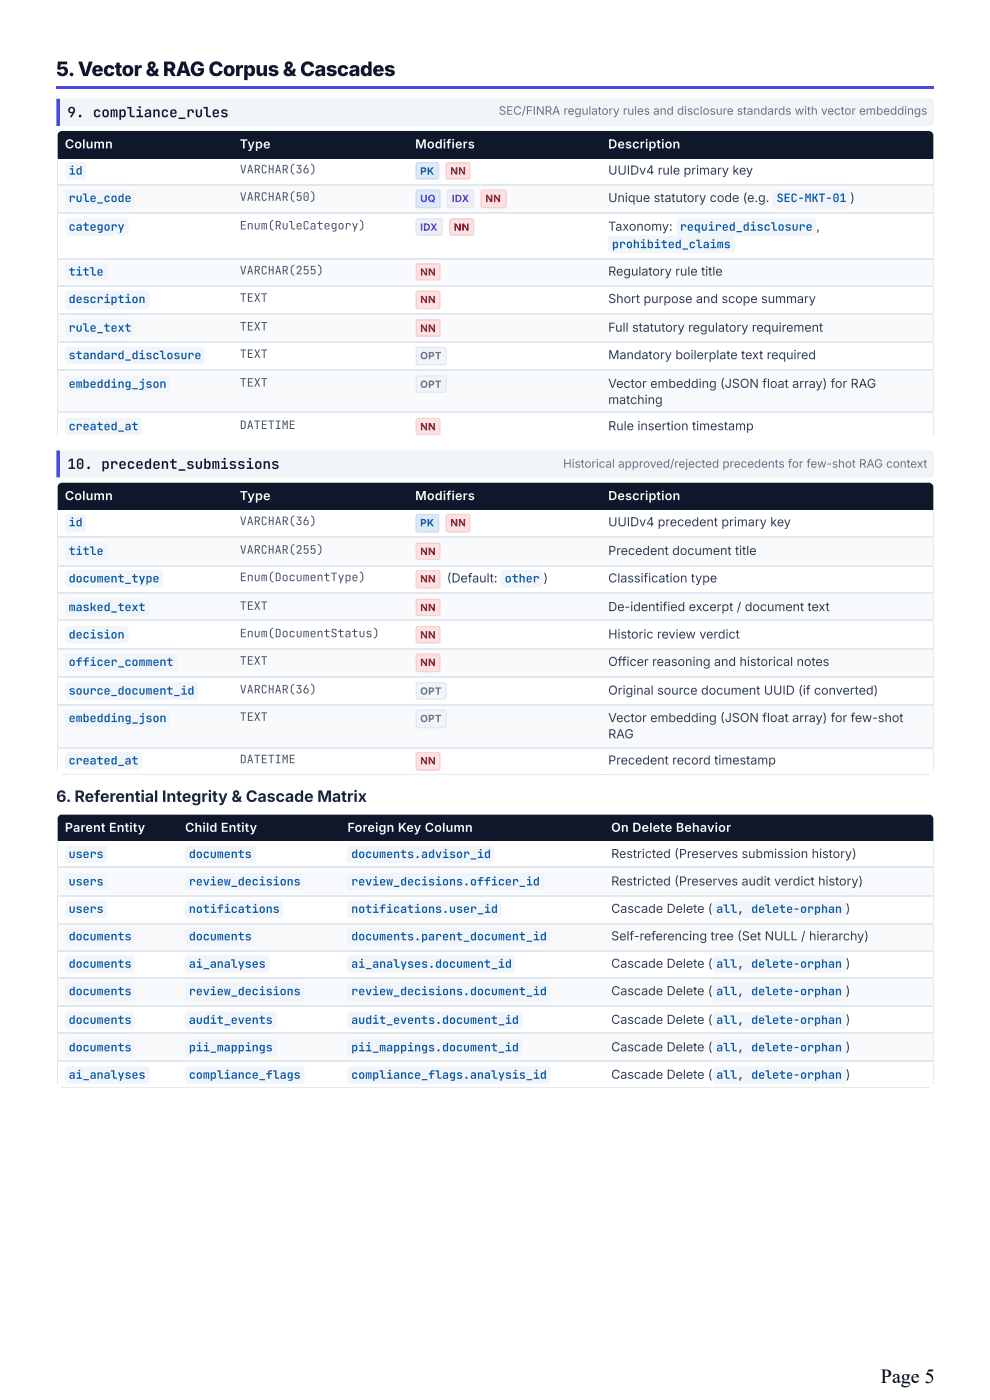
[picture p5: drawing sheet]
<svg xmlns="http://www.w3.org/2000/svg" width="210mm" height="297mm" viewBox="0 0 210 297" stroke-linecap="round" stroke-linejoin="round" font-family="sans-serif">
<path d="M11.9 18.3h186.1v.5h-186.1z" fill="#4f46e5"/>
<path d="M12.3 20.9h184.8a.78 .78 0 0 1 .9 1.1v3.7a.78 .78 0 0 1-.9 1h-184.8z" fill="#f1f5f9"/>
<path d="M11.9 20.9h.8v5.8h-.8z" fill="#4f46e5"/>
<path d="M12.3 27.9l.9-.4h183.6a1.03 1.03 0 0 1 1.2 1.3v63.3a1.03 1.03 0 0 1-1.2 1.3h-183.6a1.32 1.32 0 0 1-1.3-1.3v-63.3z" fill="#fff"/>
<g fill="#0f172a">
<path d="M12.2 27.7h37v5.9h-37z"/>
<path d="M49.2 27.7h37.3v5.9h-37.3z"/>
<path d="M86.5 27.7h40.8v5.9h-40.8z"/>
<path d="M127.3 27.7h70.7v5.9h-70.7z"/>
</g>
<g fill="#f8fafc">
<path d="M12.2 39.2h37v6h-37z"/>
<path d="M49.2 39.2h37.3v6h-37.3z"/>
<path d="M86.5 39.2h40.8v6h-40.8z"/>
<path d="M127.3 39.2h70.7v6h-70.7z"/>
<path d="M12.2 54.8h37v5.8h-37z"/>
<path d="M49.2 54.8h37.3v5.8h-37.3z"/>
<path d="M86.5 54.8h40.8v5.8h-40.8z"/>
<path d="M127.3 54.8h70.7v5.8h-70.7z"/>
<path d="M12.2 66.7h37v5.8h-37z"/>
<path d="M49.2 66.7h37.3v5.8h-37.3z"/>
<path d="M86.5 66.7h40.8v5.8h-40.8z"/>
<path d="M127.3 66.7h70.7v5.8h-70.7z"/>
<path d="M12.2 78.6h37v9h-37z"/>
<path d="M49.2 78.6h37.3v9h-37.3z"/>
<path d="M86.5 78.6h40.8v9h-40.8z"/>
<path d="M127.3 78.6h70.7v9h-70.7z"/>
</g>
<g fill="none" stroke="#cbd5e1" stroke-width=".21">
<path d="M12.1 27.8h185.9M12.1 27.7v11.5M12.1 39.4v5.6M197.9 27.7v11.5M197.9 39.4v5.6M12.1 45.2v9.6M12.1 55v5.6M197.9 45.2v9.6M197.9 55v5.6M12.1 60.9v5.5M12.1 66.7v5.8M12.1 72.8v5.5"/>
<path d="M12.1 78.6v8.7M197.9 60.9v5.5M197.9 66.7v5.8M197.9 72.8v5.5M197.9 78.6v8.7M12.1 87.6v5.6h185.9M197.9 87.6v5.6"/>
</g>
<path d="M12.1 39.3h185.9M12.1 45.1h185.9M12.1 54.9h185.9M12.1 60.7h185.9M12.1 66.5h185.9M12.1 72.6h185.9M12.1 78.4h185.9M12.1 87.4h185.9" fill="none" stroke="#e2e8f0" stroke-width=".26"/>
<path d="M12.3 95.5h184.8a.78 .78 0 0 1 .9 1.1v3.7a.78 .78 0 0 1-.9 1h-184.8z" fill="#f1f5f9"/>
<path d="M11.9 95.5h.8v5.8h-.8z" fill="#4f46e5"/>
<path d="M12.3 102.5l.9-.4h183.6a1.03 1.03 0 0 1 1.2 1.4v59.7a1.03 1.03 0 0 1-1.2 1.4h-183.6a1.32 1.32 0 0 1-1.3-1.4v-59.7z" fill="#fff"/>
<g fill="#0f172a">
<path d="M12.2 102.4h37v5.8h-37z"/>
<path d="M49.2 102.4h37.3v5.8h-37.3z"/>
<path d="M86.5 102.4h40.8v5.8h-40.8z"/>
<path d="M127.3 102.4h70.7v5.8h-70.7z"/>
</g>
<g fill="#f8fafc">
<path d="M12.2 114h37v5.9h-37z"/>
<path d="M49.2 114h37.3v5.9h-37.3z"/>
<path d="M86.5 114h40.8v5.9h-40.8z"/>
<path d="M127.3 114h70.7v5.9h-70.7z"/>
<path d="M12.2 125.9h37v5.9h-37z"/>
<path d="M49.2 125.9h37.3v5.9h-37.3z"/>
<path d="M86.5 125.9h40.8v5.9h-40.8z"/>
<path d="M127.3 125.9h70.7v5.9h-70.7z"/>
<path d="M12.2 137.6h37v6.1h-37z"/>
<path d="M49.2 137.6h37.3v6.1h-37.3z"/>
<path d="M86.5 137.6h40.8v6.1h-40.8z"/>
<path d="M127.3 137.6h70.7v6.1h-70.7z"/>
<path d="M12.2 149.5h37v9h-37z"/>
<path d="M49.2 149.5h37.3v9h-37.3z"/>
<path d="M86.5 149.5h40.8v9h-40.8z"/>
<path d="M127.3 149.5h70.7v9h-70.7z"/>
</g>
<g fill="none" stroke="#cbd5e1" stroke-width=".21">
<path d="M12.1 114v5.9M197.9 102.3v11.5M197.9 114v5.9M198 102.4l-185.9-.1v11.5M12.1 120.1v5.6M12.1 125.9v5.6M12.1 131.8v5.8M12.1 137.8v5.6M197.9 120.1v5.6M197.9 125.9v5.6M197.9 131.8v5.8M197.9 137.8v5.6"/>
<path d="M12.1 143.7v5.8M12.1 149.8v8.7M12.1 158.8v5.6M197.9 143.7v5.8M197.9 149.8v8.7M197.9 158.8v5.6M12.1 164.3h185.9"/>
</g>
<path d="M12.1 113.9h185.9M12.1 120h185.9M12.1 125.8h185.9M12.1 131.6h185.9M12.1 137.7h185.9M12.1 143.5h185.9M12.1 149.6h185.9M12.1 158.6h185.9" fill="none" stroke="#e2e8f0" stroke-width=".26"/>
<path d="M12.3 172.9l.9-.4h183.6a1.03 1.03 0 0 1 1.2 1.3v55.9a1.03 1.03 0 0 1-1.2 1.3h-183.6a1.32 1.32 0 0 1-1.3-1.3v-55.9z" fill="#fff"/>
<g fill="#0f172a">
<path d="M12.2 172.7h25.4v5.6h-25.4z"/>
<path d="M37.6 172.7h34.4v5.6h-34.4z"/>
<path d="M72 172.7h56.1v5.6h-56.1z"/>
<path d="M128.1 172.7h69.9v5.6h-69.9z"/>
</g>
<g fill="#f8fafc">
<path d="M12.2 184.2h25.4v5.8h-25.4z"/>
<path d="M37.6 184.2h34.4v5.8h-34.4z"/>
<path d="M72 184.2h56.1v5.8h-56.1z"/>
<path d="M128.1 184.2h69.9v5.8h-69.9z"/>
<path d="M12.2 195.8h25.4v5.8h-25.4z"/>
<path d="M37.6 195.8h34.4v5.8h-34.4z"/>
<path d="M72 195.8h56.1v5.8h-56.1z"/>
<path d="M128.1 195.8h69.9v5.8h-69.9z"/>
<path d="M12.2 207.4h25.4v6.1h-25.4z"/>
<path d="M37.6 207.4h34.4v6.1h-34.4z"/>
<path d="M72 207.4h56.1v6.1h-56.1z"/>
<path d="M128.1 207.4h69.9v6.1h-69.9z"/>
<path d="M12.2 219.3h25.4v5.9h-25.4z"/>
<path d="M37.6 219.3h34.4v5.9h-34.4z"/>
<path d="M72 219.3h56.1v5.9h-56.1z"/>
<path d="M128.1 219.3h69.9v5.9h-69.9z"/>
</g>
<g fill="none" stroke="#cbd5e1" stroke-width=".21">
<path d="M197.9 172.7v11.2M198 172.7h-185.9v11.2M12.1 184.2v5.8M12.1 190.2v5.6M12.1 196.1v5.5M197.9 184.2v5.8M197.9 190.2v5.6M197.9 196.1v5.5M12.1 201.9v5.5M12.1 207.7v5.6M12.1 213.5v5.6M12.1 219.3v5.6"/>
<path d="M197.9 201.9v5.5M197.9 207.7v5.6M197.9 213.5v5.6M197.9 219.3v5.6M12.1 230.7h185.9M12.1 225.2v5.6M197.9 225.2v5.6"/>
</g>
<path d="M12.1 184h185.9M12.1 190.1h185.9M12.1 195.9h185.9M12.1 201.7h185.9M12.1 207.6h185.9M12.1 213.4h185.9M12.1 219.2h185.9M12.1 225h185.9" fill="none" stroke="#e2e8f0" stroke-width=".26"/>
<path d="M14 34.6l.6-.2h2.9a.79 .79 0 0 1 .8 .8v2.1a.79 .79 0 0 1-.8 .8h-2.9a.79 .79 0 0 1-.8-.8v-2.1z" fill="#f1f5f9"/>
<path d="M88.4 34.6l.2-.1 4.2 .1 .2 .3-.1 2.9-.3 .2-4.2-.1-.2-.3z" fill="#dbeafe"/>
<path d="M88.4 34.6l.2-.1 4.2 .1 .2 .3-.1 2.9-.3 .2-4.2-.1-.2-.3z" fill="none" stroke="#bfdbfe" stroke-width=".26"/>
<path d="M94.7 34.6l.3-.1 4.4 .1 .2 .3-.1 2.9-.3 .2-4.4-.1-.2-.3z" fill="#fee2e2"/>
<path d="M94.7 34.6l.3-.1 4.4 .1 .2 .3-.1 2.9-.3 .2-4.4-.1-.2-.3z" fill="none" stroke="#fecaca" stroke-width=".26"/>
<path d="M14 40.4l.6-.2h13.2a.79 .79 0 0 1 .8 .8v2.4a.79 .79 0 0 1-.8 .8h-13.2a.79 .79 0 0 1-.8-.8v-2.4z" fill="#f1f5f9"/>
<path d="M88.4 40.5l.2-.2 4.5 .1 .2 .3-.1 3.2-.3 .2-4.5-.1-.2-.3z" fill="#e0e7ff"/>
<path d="M88.4 40.5l.2-.2 4.5 .1 .2 .3-.1 3.2-.3 .2-4.5-.1-.2-.3z" fill="none" stroke="#c7d2fe" stroke-width=".26"/>
<path d="M95 40.5l.2-.2 5 .1 .2 .3-.1 3.2-.3 .2-5-.1-.1-.3z" fill="#f3e8ff"/>
<path d="M95 40.5l.2-.2 5 .1 .2 .3-.1 3.2-.3 .2-5-.1-.1-.3z" fill="none" stroke="#e9d5ff" stroke-width=".26"/>
<path d="M102.1 40.5l.3-.2 4.7 .1 .2 .3-.1 3.2-.3 .2-4.7-.1-.2-.3z" fill="#fee2e2"/>
<path d="M102.1 40.5l.3-.2 4.7 .1 .2 .3-.1 3.2-.3 .2-4.7-.1-.2-.3z" fill="none" stroke="#fecaca" stroke-width=".26"/>
<g fill="#f1f5f9">
<path d="M164 40.4l.6-.2h14.8a.79 .79 0 0 1 .8 .8v2.4a.79 .79 0 0 1-.8 .8h-14.8a.79 .79 0 0 1-.8-.8v-2.4z"/>
<path d="M14 46.5l.6-.2h11.9a.79 .79 0 0 1 .8 .8v2.1a.79 .79 0 0 1-.8 .8h-11.9a.79 .79 0 0 1-.8-.8v-2.1z"/>
</g>
<path d="M88.4 46.6l.2-.2 5 .1 .2 .3-.1 2.9-.3 .2-5-.1-.2-.3z" fill="#f3e8ff"/>
<path d="M88.4 46.6l.2-.2 5 .1 .2 .3-.1 2.9-.3 .2-5-.1-.2-.3z" fill="none" stroke="#e9d5ff" stroke-width=".26"/>
<path d="M95.5 46.6l.3-.2 4.4 .1 .2 .3-.1 2.9-.3 .2-4.4-.1-.2-.3z" fill="#fee2e2"/>
<path d="M95.5 46.6l.3-.2 4.4 .1 .2 .3-.1 2.9-.3 .2-4.4-.1-.2-.3z" fill="none" stroke="#fecaca" stroke-width=".26"/>
<g fill="#f1f5f9">
<path d="M143.6 46.5l.6-.2h28a.79 .79 0 0 1 .8 .8v2.1a.79 .79 0 0 1-.8 .8h-28a.79 .79 0 0 1-.8-.8v-2.1z"/>
<path d="M129.1 50.2l.5-.2h25.4a.79 .79 0 0 1 .8 .8v2.1a.79 .79 0 0 1-.8 .8h-25.4a.79 .79 0 0 1-.7-.8v-2.1z"/>
<path d="M14 56.1l.6-.3h7.4a.79 .79 0 0 1 .8 .8v2.1a.79 .79 0 0 1-.8 .8h-7.4a.79 .79 0 0 1-.8-.8v-2.1z"/>
</g>
<path d="M88.4 56.1l.2-.1h4.5l.2 .4-.1 2.8-.3 .2-4.5-.1-.2-.3z" fill="#fee2e2"/>
<path d="M88.4 56.1l.2-.1h4.5l.2 .4-.1 2.8-.3 .2-4.5-.1-.2-.3z" fill="none" stroke="#fecaca" stroke-width=".26"/>
<path d="M14 61.9l.6-.3h16.4a.79 .79 0 0 1 .7 .8v2.4a.79 .79 0 0 1-.7 .8h-16.4a.79 .79 0 0 1-.8-.8v-2.4z" fill="#f1f5f9"/>
<path d="M88.4 61.9l.2-.1h4.5l.2 .4-.1 3.1-.3 .2-4.5-.1-.2-.3z" fill="#fee2e2"/>
<path d="M88.4 61.9l.2-.1h4.5l.2 .4-.1 3.1-.3 .2-4.5-.1-.2-.3z" fill="none" stroke="#fecaca" stroke-width=".26"/>
<path d="M14 68l.6-.3h13.2a.79 .79 0 0 1 .8 .8v2.1a.79 .79 0 0 1-.8 .8h-13.2a.79 .79 0 0 1-.8-.8v-2.1z" fill="#f1f5f9"/>
<path d="M88.4 68l.2-.1h4.5l.2 .4-.1 2.8-.3 .2-4.5-.1-.2-.3z" fill="#fee2e2"/>
<path d="M88.4 68l.2-.1h4.5l.2 .4-.1 2.8-.3 .2-4.5-.1-.2-.3z" fill="none" stroke="#fecaca" stroke-width=".26"/>
<g fill="#f1f5f9">
<path d="M14 73.8l.6-.2h28a.79 .79 0 0 1 .8 .7v2.2a.79 .79 0 0 1-.8 .8h-28a.79 .79 0 0 1-.8-.8v-2.2z"/>
<path d="M88.4 73.8l.2-.1 5.8 .1 .2 .3-.1 3.1-.3 .2-5.8-.1-.2-.3z"/>
</g>
<path d="M88.4 73.8l.2-.1 5.8 .1 .2 .3-.1 3.1-.3 .2-5.8-.1-.2-.3z" fill="none" stroke="#e2e8f0" stroke-width=".26"/>
<g fill="#f1f5f9">
<path d="M14 79.9l.6-.3h20.6a.79 .79 0 0 1 .8 .8v2.2a.79 .79 0 0 1-.8 .7h-20.6a.79 .79 0 0 1-.8-.7v-2.2z"/>
<path d="M88.4 79.9l.2-.1h5.7l.3 .4v2.8l-.4 .2h-5.7l-.3-.4z"/>
</g>
<path d="M88.4 79.9l.2-.1h5.7l.3 .4v2.8l-.4 .2h-5.7l-.3-.4z" fill="none" stroke="#e2e8f0" stroke-width=".26"/>
<path d="M14 88.9l.6-.3h14.8a.79 .79 0 0 1 .8 .8v2.1a.79 .79 0 0 1-.8 .8h-14.8a.79 .79 0 0 1-.8-.8v-2.1z" fill="#f1f5f9"/>
<path d="M88.4 88.9l.2-.1h4.5l.2 .4-.1 2.8-.3 .2-4.5-.1-.2-.3z" fill="#fee2e2"/>
<path d="M88.4 88.9l.2-.1h4.5l.2 .4-.1 2.8-.3 .2-4.5-.1-.2-.3z" fill="none" stroke="#fecaca" stroke-width=".26"/>
<path d="M14 109.2l.6-.2h2.9a.79 .79 0 0 1 .8 .8v2.4a.79 .79 0 0 1-.8 .8h-2.9a.79 .79 0 0 1-.8-.8v-2.4z" fill="#f1f5f9"/>
<path d="M88.4 109.3l.2-.2 4.2 .1 .2 .3-.1 3.2-.3 .1h-4.2l-.2-.4z" fill="#dbeafe"/>
<path d="M88.4 109.3l.2-.2 4.2 .1 .2 .3-.1 3.2-.3 .1h-4.2l-.2-.4z" fill="none" stroke="#bfdbfe" stroke-width=".26"/>
<path d="M94.7 109.3l.3-.2 4.4 .1 .2 .3-.1 3.2-.3 .1h-4.4l-.2-.4z" fill="#fee2e2"/>
<path d="M94.7 109.3l.3-.2 4.4 .1 .2 .3-.1 3.2-.3 .1h-4.4l-.2-.4z" fill="none" stroke="#fecaca" stroke-width=".26"/>
<path d="M14 115.3l.6-.2h7.4a.79 .79 0 0 1 .8 .8v2.1a.79 .79 0 0 1-.8 .8h-7.4a.79 .79 0 0 1-.8-.8v-2.1z" fill="#f1f5f9"/>
<path d="M88.4 115.3l.2-.1 4.5 .1 .2 .3-.1 2.9-.3 .2-4.5-.1-.2-.3z" fill="#fee2e2"/>
<path d="M88.4 115.3l.2-.1 4.5 .1 .2 .3-.1 2.9-.3 .2-4.5-.1-.2-.3z" fill="none" stroke="#fecaca" stroke-width=".26"/>
<path d="M14 121.1l.6-.2h19.3a.79 .79 0 0 1 .8 .8v2.1a.79 .79 0 0 1-.8 .8h-19.3a.79 .79 0 0 1-.8-.8v-2.1z" fill="#f1f5f9"/>
<path d="M88.4 121.2l.2-.2 4.5 .1 .2 .3-.1 3.2-.3 .2-4.5-.1-.2-.3z" fill="#fee2e2"/>
<path d="M88.4 121.2l.2-.2 4.5 .1 .2 .3-.1 3.2-.3 .2-4.5-.1-.2-.3z" fill="none" stroke="#fecaca" stroke-width=".26"/>
<g fill="#f1f5f9">
<path d="M106.3 121.1l.6-.2h7.4a.79 .79 0 0 1 .8 .8v2.1a.79 .79 0 0 1-.8 .8h-7.4a.79 .79 0 0 1-.8-.8v-2.1z"/>
<path d="M14 127.2l.6-.2h16.4a.79 .79 0 0 1 .7 .8v2.1a.79 .79 0 0 1-.7 .8h-16.4a.79 .79 0 0 1-.8-.8v-2.1z"/>
</g>
<path d="M88.4 127.2l.2-.1 4.5 .1 .2 .3-.1 2.9-.3 .2-4.5-.1-.2-.3z" fill="#fee2e2"/>
<path d="M88.4 127.2l.2-.1 4.5 .1 .2 .3-.1 2.9-.3 .2-4.5-.1-.2-.3z" fill="none" stroke="#fecaca" stroke-width=".26"/>
<path d="M14 133.1l.6-.3h11.9a.79 .79 0 0 1 .8 .8v2.1a.79 .79 0 0 1-.8 .8h-11.9a.79 .79 0 0 1-.8-.8v-2.1z" fill="#f1f5f9"/>
<path d="M88.4 133.1l.2-.1h4.5l.2 .4-.1 2.8-.3 .2-4.5-.1-.2-.3z" fill="#fee2e2"/>
<path d="M88.4 133.1l.2-.1h4.5l.2 .4-.1 2.8-.3 .2-4.5-.1-.2-.3z" fill="none" stroke="#fecaca" stroke-width=".26"/>
<path d="M14 138.9l.6-.3h22.2a.79 .79 0 0 1 .8 .8v2.2a.79 .79 0 0 1-.8 .7h-22.2a.79 .79 0 0 1-.8-.7v-2.2z" fill="#f1f5f9"/>
<path d="M88.4 138.9l.2-.1h4.5l.2 .4-.1 3.1-.3 .2-4.5-.1-.2-.3z" fill="#fee2e2"/>
<path d="M88.4 138.9l.2-.1h4.5l.2 .4-.1 3.1-.3 .2-4.5-.1-.2-.3z" fill="none" stroke="#fecaca" stroke-width=".26"/>
<g fill="#f1f5f9">
<path d="M14 145l.6-.3h26.7a.79 .79 0 0 1 .8 .8v2.1a.79 .79 0 0 1-.8 .8h-26.7a.79 .79 0 0 1-.8-.8v-2.1z"/>
<path d="M88.4 145l.2-.1h5.7l.3 .4v2.8l-.4 .2h-5.7l-.3-.4z"/>
</g>
<path d="M88.4 145l.2-.1h5.7l.3 .4v2.8l-.4 .2h-5.7l-.3-.4z" fill="none" stroke="#e2e8f0" stroke-width=".26"/>
<g fill="#f1f5f9">
<path d="M14 150.8l.6-.3h20.6a.79 .79 0 0 1 .8 .8v2.2a.79 .79 0 0 1-.8 .8h-20.6a.79 .79 0 0 1-.8-.8v-2.2z"/>
<path d="M88.4 150.8l.2-.1h5.8l.2 .4-.1 3.1-.3 .2-5.8-.1-.2-.3z"/>
</g>
<path d="M88.4 150.8l.2-.1h5.8l.2 .4-.1 3.1-.3 .2-5.8-.1-.2-.3z" fill="none" stroke="#e2e8f0" stroke-width=".26"/>
<path d="M14 159.8l.6-.3h14.8a.79 .79 0 0 1 .8 .8v2.2a.79 .79 0 0 1-.8 .7h-14.8a.79 .79 0 0 1-.8-.7v-2.2z" fill="#f1f5f9"/>
<path d="M88.4 159.8l.2-.1h4.5l.2 .4-.1 3.1-.3 .2-4.5-.1-.2-.3z" fill="#fee2e2"/>
<path d="M88.4 159.8l.2-.1h4.5l.2 .4-.1 3.1-.3 .2-4.5-.1-.2-.3z" fill="none" stroke="#fecaca" stroke-width=".26"/>
<g fill="#f1f5f9">
<path d="M14 179.6l.6-.2h7.4a.79 .79 0 0 1 .8 .8v2.1a.79 .79 0 0 1-.8 .8h-7.4a.79 .79 0 0 1-.8-.8v-2.1z"/>
<path d="M39.4 179.6l.6-.2h13.4a.79 .79 0 0 1 .8 .8v2.1a.79 .79 0 0 1-.8 .8h-13.4a.79 .79 0 0 1-.8-.8v-2.1z"/>
<path d="M73.8 179.6l.5-.2h29.7a.79 .79 0 0 1 .8 .8v2.1a.79 .79 0 0 1-.8 .8h-29.7a.79 .79 0 0 1-.7-.8v-2.1z"/>
<path d="M14 185.4l.6-.2h7.4a.79 .79 0 0 1 .8 .8v2.1a.79 .79 0 0 1-.8 .8h-7.4a.79 .79 0 0 1-.8-.8v-2.1z"/>
<path d="M39.4 185.4l.6-.2h23.8a.79 .79 0 0 1 .8 .8v2.1a.79 .79 0 0 1-.8 .8h-23.8a.79 .79 0 0 1-.8-.8v-2.1z"/>
<path d="M73.8 185.4l.5-.2h40.3a.79 .79 0 0 1 .8 .8v2.1a.79 .79 0 0 1-.8 .8h-40.3a.79 .79 0 0 1-.7-.8v-2.1z"/>
<path d="M14 191.3l.6-.3h7.4a.79 .79 0 0 1 .8 .8v2.1a.79 .79 0 0 1-.8 .8h-7.4a.79 .79 0 0 1-.8-.8v-2.1z"/>
<path d="M39.4 191.3l.6-.3h19.3a.79 .79 0 0 1 .8 .8v2.1a.79 .79 0 0 1-.8 .8h-19.3a.79 .79 0 0 1-.8-.8v-2.1z"/>
<path d="M73.8 191.3l.5-.3h31.3a.79 .79 0 0 1 .8 .8v2.1a.79 .79 0 0 1-.8 .8h-31.3a.79 .79 0 0 1-.7-.8v-2.1z"/>
<path d="M151.3 191.3l.6-.3h26.7a.79 .79 0 0 1 .8 .8v2.1a.79 .79 0 0 1-.8 .8h-26.7a.79 .79 0 0 1-.8-.8v-2.1z"/>
<path d="M14 197.1l.6-.2h13.2a.79 .79 0 0 1 .8 .7v2.2a.79 .79 0 0 1-.8 .8h-13.2a.79 .79 0 0 1-.8-.8v-2.2z"/>
<path d="M39.4 197.1l.6-.2h13.4a.79 .79 0 0 1 .8 .7v2.2a.79 .79 0 0 1-.8 .8h-13.4a.79 .79 0 0 1-.8-.8v-2.2z"/>
<path d="M73.8 197.1l.5-.2h41.6a.79 .79 0 0 1 .8 .7v2.2a.79 .79 0 0 1-.8 .8h-41.6a.79 .79 0 0 1-.7-.8v-2.2z"/>
<path d="M14 202.9l.6-.2h13.2a.79 .79 0 0 1 .8 .8v2.1a.79 .79 0 0 1-.8 .8h-13.2a.79 .79 0 0 1-.8-.8v-2.1z"/>
<path d="M39.4 202.9l.6-.2h16.4a.79 .79 0 0 1 .7 .8v2.1a.79 .79 0 0 1-.7 .8h-16.4a.79 .79 0 0 1-.8-.8v-2.1z"/>
<path d="M73.8 202.9l.5-.2h34.2a.79 .79 0 0 1 .8 .8v2.1a.79 .79 0 0 1-.8 .8h-34.2a.79 .79 0 0 1-.7-.8v-2.1z"/>
<path d="M151.3 202.9l.6-.2h26.7a.79 .79 0 0 1 .8 .8v2.1a.79 .79 0 0 1-.8 .8h-26.7a.79 .79 0 0 1-.8-.8v-2.1z"/>
<path d="M14 208.7l.6-.2h13.2a.79 .79 0 0 1 .8 .8v2.4a.79 .79 0 0 1-.8 .8h-13.2a.79 .79 0 0 1-.8-.8v-2.4z"/>
<path d="M39.4 208.7l.6-.2h23.8a.79 .79 0 0 1 .8 .8v2.4a.79 .79 0 0 1-.8 .8h-23.8a.79 .79 0 0 1-.8-.8v-2.4z"/>
<path d="M73.8 208.7l.5-.2h41.6a.79 .79 0 0 1 .8 .8v2.4a.79 .79 0 0 1-.8 .8h-41.6a.79 .79 0 0 1-.7-.8v-2.4z"/>
<path d="M151.3 208.7l.6-.2h26.7a.79 .79 0 0 1 .8 .8v2.4a.79 .79 0 0 1-.8 .8h-26.7a.79 .79 0 0 1-.8-.8v-2.4z"/>
<path d="M14 214.8l.6-.2h13.2a.79 .79 0 0 1 .8 .8v2.1a.79 .79 0 0 1-.8 .8h-13.2a.79 .79 0 0 1-.8-.8v-2.1z"/>
<path d="M39.4 214.8l.6-.2h17.9a.79 .79 0 0 1 .8 .8v2.1a.79 .79 0 0 1-.8 .8h-17.9a.79 .79 0 0 1-.8-.8v-2.1z"/>
<path d="M73.8 214.8l.5-.2h35.8a.79 .79 0 0 1 .8 .8v2.1a.79 .79 0 0 1-.8 .8h-35.8a.79 .79 0 0 1-.7-.8v-2.1z"/>
<path d="M151.3 214.8l.6-.2h26.7a.79 .79 0 0 1 .8 .8v2.1a.79 .79 0 0 1-.8 .8h-26.7a.79 .79 0 0 1-.8-.8v-2.1z"/>
<path d="M14 220.6l.6-.2h13.2a.79 .79 0 0 1 .8 .8v2.1a.79 .79 0 0 1-.8 .8h-13.2a.79 .79 0 0 1-.8-.8v-2.1z"/>
<path d="M39.4 220.6l.6-.2h17.9a.79 .79 0 0 1 .8 .8v2.1a.79 .79 0 0 1-.8 .8h-17.9a.79 .79 0 0 1-.8-.8v-2.1z"/>
<path d="M73.8 220.6l.5-.2h35.8a.79 .79 0 0 1 .8 .8v2.1a.79 .79 0 0 1-.8 .8h-35.8a.79 .79 0 0 1-.7-.8v-2.1z"/>
<path d="M151.3 220.6l.6-.2h26.7a.79 .79 0 0 1 .8 .8v2.1a.79 .79 0 0 1-.8 .8h-26.7a.79 .79 0 0 1-.8-.8v-2.1z"/>
<path d="M14 226.5l.6-.3h16.4a.79 .79 0 0 1 .7 .8v2.1a.79 .79 0 0 1-.7 .8h-16.4a.79 .79 0 0 1-.8-.8v-2.1z"/>
<path d="M39.4 226.5l.6-.3h23.8a.79 .79 0 0 1 .8 .8v2.1a.79 .79 0 0 1-.8 .8h-23.8a.79 .79 0 0 1-.8-.8v-2.1z"/>
<path d="M73.8 226.5l.5-.3h41.6a.79 .79 0 0 1 .8 .8v2.1a.79 .79 0 0 1-.8 .8h-41.6a.79 .79 0 0 1-.7-.8v-2.1z"/>
<path d="M151.3 226.5l.6-.3h26.7a.79 .79 0 0 1 .8 .8v2.1a.79 .79 0 0 1-.8 .8h-26.7a.79 .79 0 0 1-.8-.8v-2.1z"/>
</g>
<text font-size="4.2" fill="#0f172a" x="11.9" y="16.1">5.Vector &amp; RAG Corpus &amp; Cascades</text>
<text font-size="4.2" x="186.8" y="293.4">Page 5</text>
<text font-size="3.3" fill="#1e293b" x="11.9" y="170.1">6. Referential Integrity &amp; Cascade Matrix</text>
<g font-size="3" fill="#0f172a">
<text x="14.3" y="24.9">9. compliance_rules</text>
<text x="14.3" y="99.5">10. precedent_submissions</text>
</g>
<g font-size="2.6" fill="#f8fafc">
<text x="13.8" y="31.5">Column</text>
<text x="50.8" y="31.5">Type</text>
<text x="88" y="31.5">Modifiers</text>
<text x="128.9" y="31.5">Description</text>
<text x="13.8" y="106.1">Column</text>
<text x="50.8" y="106.1">Type</text>
<text x="88" y="106.1">Modifiers</text>
<text x="128.9" y="106.1">Description</text>
<text x="13.8" y="176.5">Parent Entity</text>
<text x="39.2" y="176.5">Child Entity</text>
<text x="73.7" y="176.5">Foreign Key Column</text>
<text x="129.6" y="176.5">On Delete Behavior</text>
</g>
<g font-size="2.6" fill="#334155">
<text x="128.9" y="37">UUIDv4 rule primary key</text>
<text x="128.9" y="42.9">Unique statutory code (e.g.</text>
<text x="180.2" y="42.9">)</text>
<text x="128.9" y="48.9">Taxonomy:</text>
<text x="173.1" y="48.9">,</text>
<text x="128.9" y="58.5">Regulatory rule title</text>
<text x="128.9" y="64.3">Short purpose and scope summary</text>
<text x="128.9" y="70.4">Full statutory regulatory requirement</text>
<text x="128.9" y="76.2">Mandatory boilerplate text required</text>
<text x="128.9" y="82.3">Vector embedding (JSON float array) for RAG</text>
<text x="128.9" y="85.7">matching</text>
<text x="128.9" y="91.3">Rule insertion timestamp</text>
<text x="128.9" y="111.7">UUIDv4 precedent primary key</text>
<text x="128.9" y="117.7">Precedent document title</text>
<text x="94.7" y="123.6">(Default:</text>
<text x="115.2" y="123.6">)</text>
<text x="128.9" y="123.6">Classification type</text>
<text x="128.9" y="129.6">De-identified excerpt / document text</text>
<text x="128.9" y="135.5">Historic review verdict</text>
<text x="128.9" y="141.3">Officer reasoning and historical notes</text>
<text x="128.9" y="147.4">Original source document UUID (if converted)</text>
<text x="128.9" y="153.2">Vector embedding (JSON float array) for few-shot</text>
<text x="128.9" y="156.6">RAG</text>
<text x="128.9" y="162.2">Precedent record timestamp</text>
<text x="129.6" y="182">Restricted (Preserves submission history)</text>
<text x="129.6" y="187.9">Restricted (Preserves audit verdict history)</text>
<text x="129.6" y="193.7">Cascade Delete (</text>
<text x="129.6" y="199.5">Self-referencing tree (Set NULL / hierarchy)</text>
<text x="129.6" y="205.3">Cascade Delete (</text>
<text x="129.6" y="211.1">Cascade Delete (</text>
<text x="129.6" y="217.2">Cascade Delete (</text>
<text x="129.6" y="223">Cascade Delete (</text>
<text x="129.6" y="228.9">Cascade Delete (</text>
</g>
<g font-size="2.5" fill="#64748b">
<text x="105.7" y="24.3">SEC/FINRA regulatory rules and disclosure standards with vector embeddings</text>
<text x="119.4" y="99.2">Historical approved/rejected precedents for few-shot RAG context</text>
</g>
<g font-size="2.5" fill="#0959aa">
<text x="14.6" y="37">id</text>
<text x="14.6" y="42.9">rule_code</text>
<text x="164.6" y="42.9">SEC-MKT-01</text>
<text x="14.6" y="48.9">category</text>
<text x="129.7" y="52.7">prohibited_claims</text>
<text x="144.1" y="48.9">required_disclosure</text>
<text x="14.6" y="58.5">title</text>
<text x="14.6" y="64.3">description</text>
<text x="14.6" y="70.4">rule_text</text>
<text x="14.6" y="76.2">standard_disclosure</text>
<text x="14.6" y="82.3">embedding_json</text>
<text x="14.6" y="91.3">created_at</text>
<text x="14.6" y="111.7">id</text>
<text x="14.6" y="117.7">title</text>
<text x="14.6" y="123.6">document_type</text>
<text x="107" y="123.6">other</text>
<text x="14.6" y="129.6">masked_text</text>
<text x="14.6" y="135.5">decision</text>
<text x="14.6" y="141.3">officer_comment</text>
<text x="14.6" y="147.4">source_document_id</text>
<text x="14.6" y="153.2">embedding_json</text>
<text x="14.6" y="162.2">created_at</text>
<text x="14.6" y="182">users</text>
<text x="40" y="182">documents</text>
<text x="74.5" y="182">documents.advisor_id</text>
<text x="14.6" y="187.9">users</text>
<text x="40" y="187.9">review_decisions</text>
<text x="74.5" y="187.9">review_decisions.officer_id</text>
<text x="14.6" y="193.7">users</text>
<text x="40" y="193.7">notifications</text>
<text x="74.5" y="193.7">notifications.user_id</text>
<text x="151.8" y="193.7">all, delete-orphan )</text>
<text x="14.6" y="199.5">documents</text>
<text x="40" y="199.5">documents</text>
<text x="74.5" y="199.5">documents.parent_document_id</text>
<text x="14.6" y="205.3">documents</text>
<text x="40" y="205.3">ai_analyses</text>
<text x="74.5" y="205.3">ai_analyses.document_id</text>
<text x="151.8" y="205.3">all, delete-orphan )</text>
<text x="14.6" y="211.1">documents</text>
<text x="40" y="211.1">review_decisions</text>
<text x="74.5" y="211.1">review_decisions.document_id</text>
<text x="151.8" y="211.1">all, delete-orphan )</text>
<text x="14.6" y="217.2">documents</text>
<text x="40" y="217.2">audit_events</text>
<text x="74.5" y="217.2">audit_events.document_id</text>
<text x="151.8" y="217.2">all, delete-orphan )</text>
<text x="14.6" y="223">documents</text>
<text x="40" y="223">pii_mappings</text>
<text x="74.5" y="223">pii_mappings.document_id</text>
<text x="151.8" y="223">all, delete-orphan )</text>
<text x="14.6" y="228.9">ai_analyses</text>
<text x="40" y="228.9">compliance_flags</text>
<text x="74.5" y="228.9">compliance_flags.analysis_id</text>
<text x="151.8" y="228.9">all, delete-orphan )</text>
</g>
<g font-size="2.5" fill="#475569">
<text x="50.8" y="36.8">VARCHAR(36)</text>
<text x="50.8" y="42.6">VARCHAR(50)</text>
<text x="50.8" y="48.7">Enum(RuleCategory)</text>
<text x="50.8" y="58.2">VARCHAR(255)</text>
<text x="50.8" y="64">TEXT</text>
<text x="50.8" y="70.1">TEXT</text>
<text x="50.8" y="75.9">TEXT</text>
<text x="50.8" y="82">TEXT</text>
<text x="50.8" y="91">DATETIME</text>
<text x="50.8" y="111.4">VARCHAR(36)</text>
<text x="50.8" y="117.5">VARCHAR(255)</text>
<text x="50.8" y="123.3">Enum(DocumentType)</text>
<text x="50.8" y="129.4">TEXT</text>
<text x="50.8" y="135.2">Enum(DocumentStatus)</text>
<text x="50.8" y="141">TEXT</text>
<text x="50.8" y="147.1">VARCHAR(36)</text>
<text x="50.8" y="152.9">TEXT</text>
<text x="50.8" y="161.9">DATETIME</text>
</g>
<g font-size="2.1" fill="#1e40af">
<text x="89.1" y="37">PK</text>
<text x="89.1" y="111.7">PK</text>
</g>
<g font-size="2.1" fill="#991b1b">
<text x="95.5" y="37">NN</text>
<text x="102.9" y="42.9">NN</text>
<text x="96.2" y="48.9">NN</text>
<text x="89.1" y="58.5">NN</text>
<text x="89.1" y="64.3">NN</text>
<text x="89.1" y="70.4">NN</text>
<text x="89.1" y="91.3">NN</text>
<text x="95.5" y="111.7">NN</text>
<text x="89.1" y="117.7">NN</text>
<text x="89.1" y="123.6">NN</text>
<text x="89.1" y="129.6">NN</text>
<text x="89.1" y="135.5">NN</text>
<text x="89.1" y="141.3">NN</text>
<text x="89.1" y="162.2">NN</text>
</g>
<text font-size="2.1" fill="#4338ca" x="89.1" y="42.9">UQ</text>
<g font-size="2.1" fill="#6b21a8">
<text x="95.8" y="42.9">IDX</text>
<text x="89.1" y="48.9">IDX</text>
</g>
<g font-size="2.1" fill="#64748b">
<text x="89.1" y="76.2">OPT</text>
<text x="89.1" y="82.3">OPT</text>
<text x="89.1" y="147.4">OPT</text>
<text x="89.1" y="153.2">OPT</text>
</g>
</svg>
